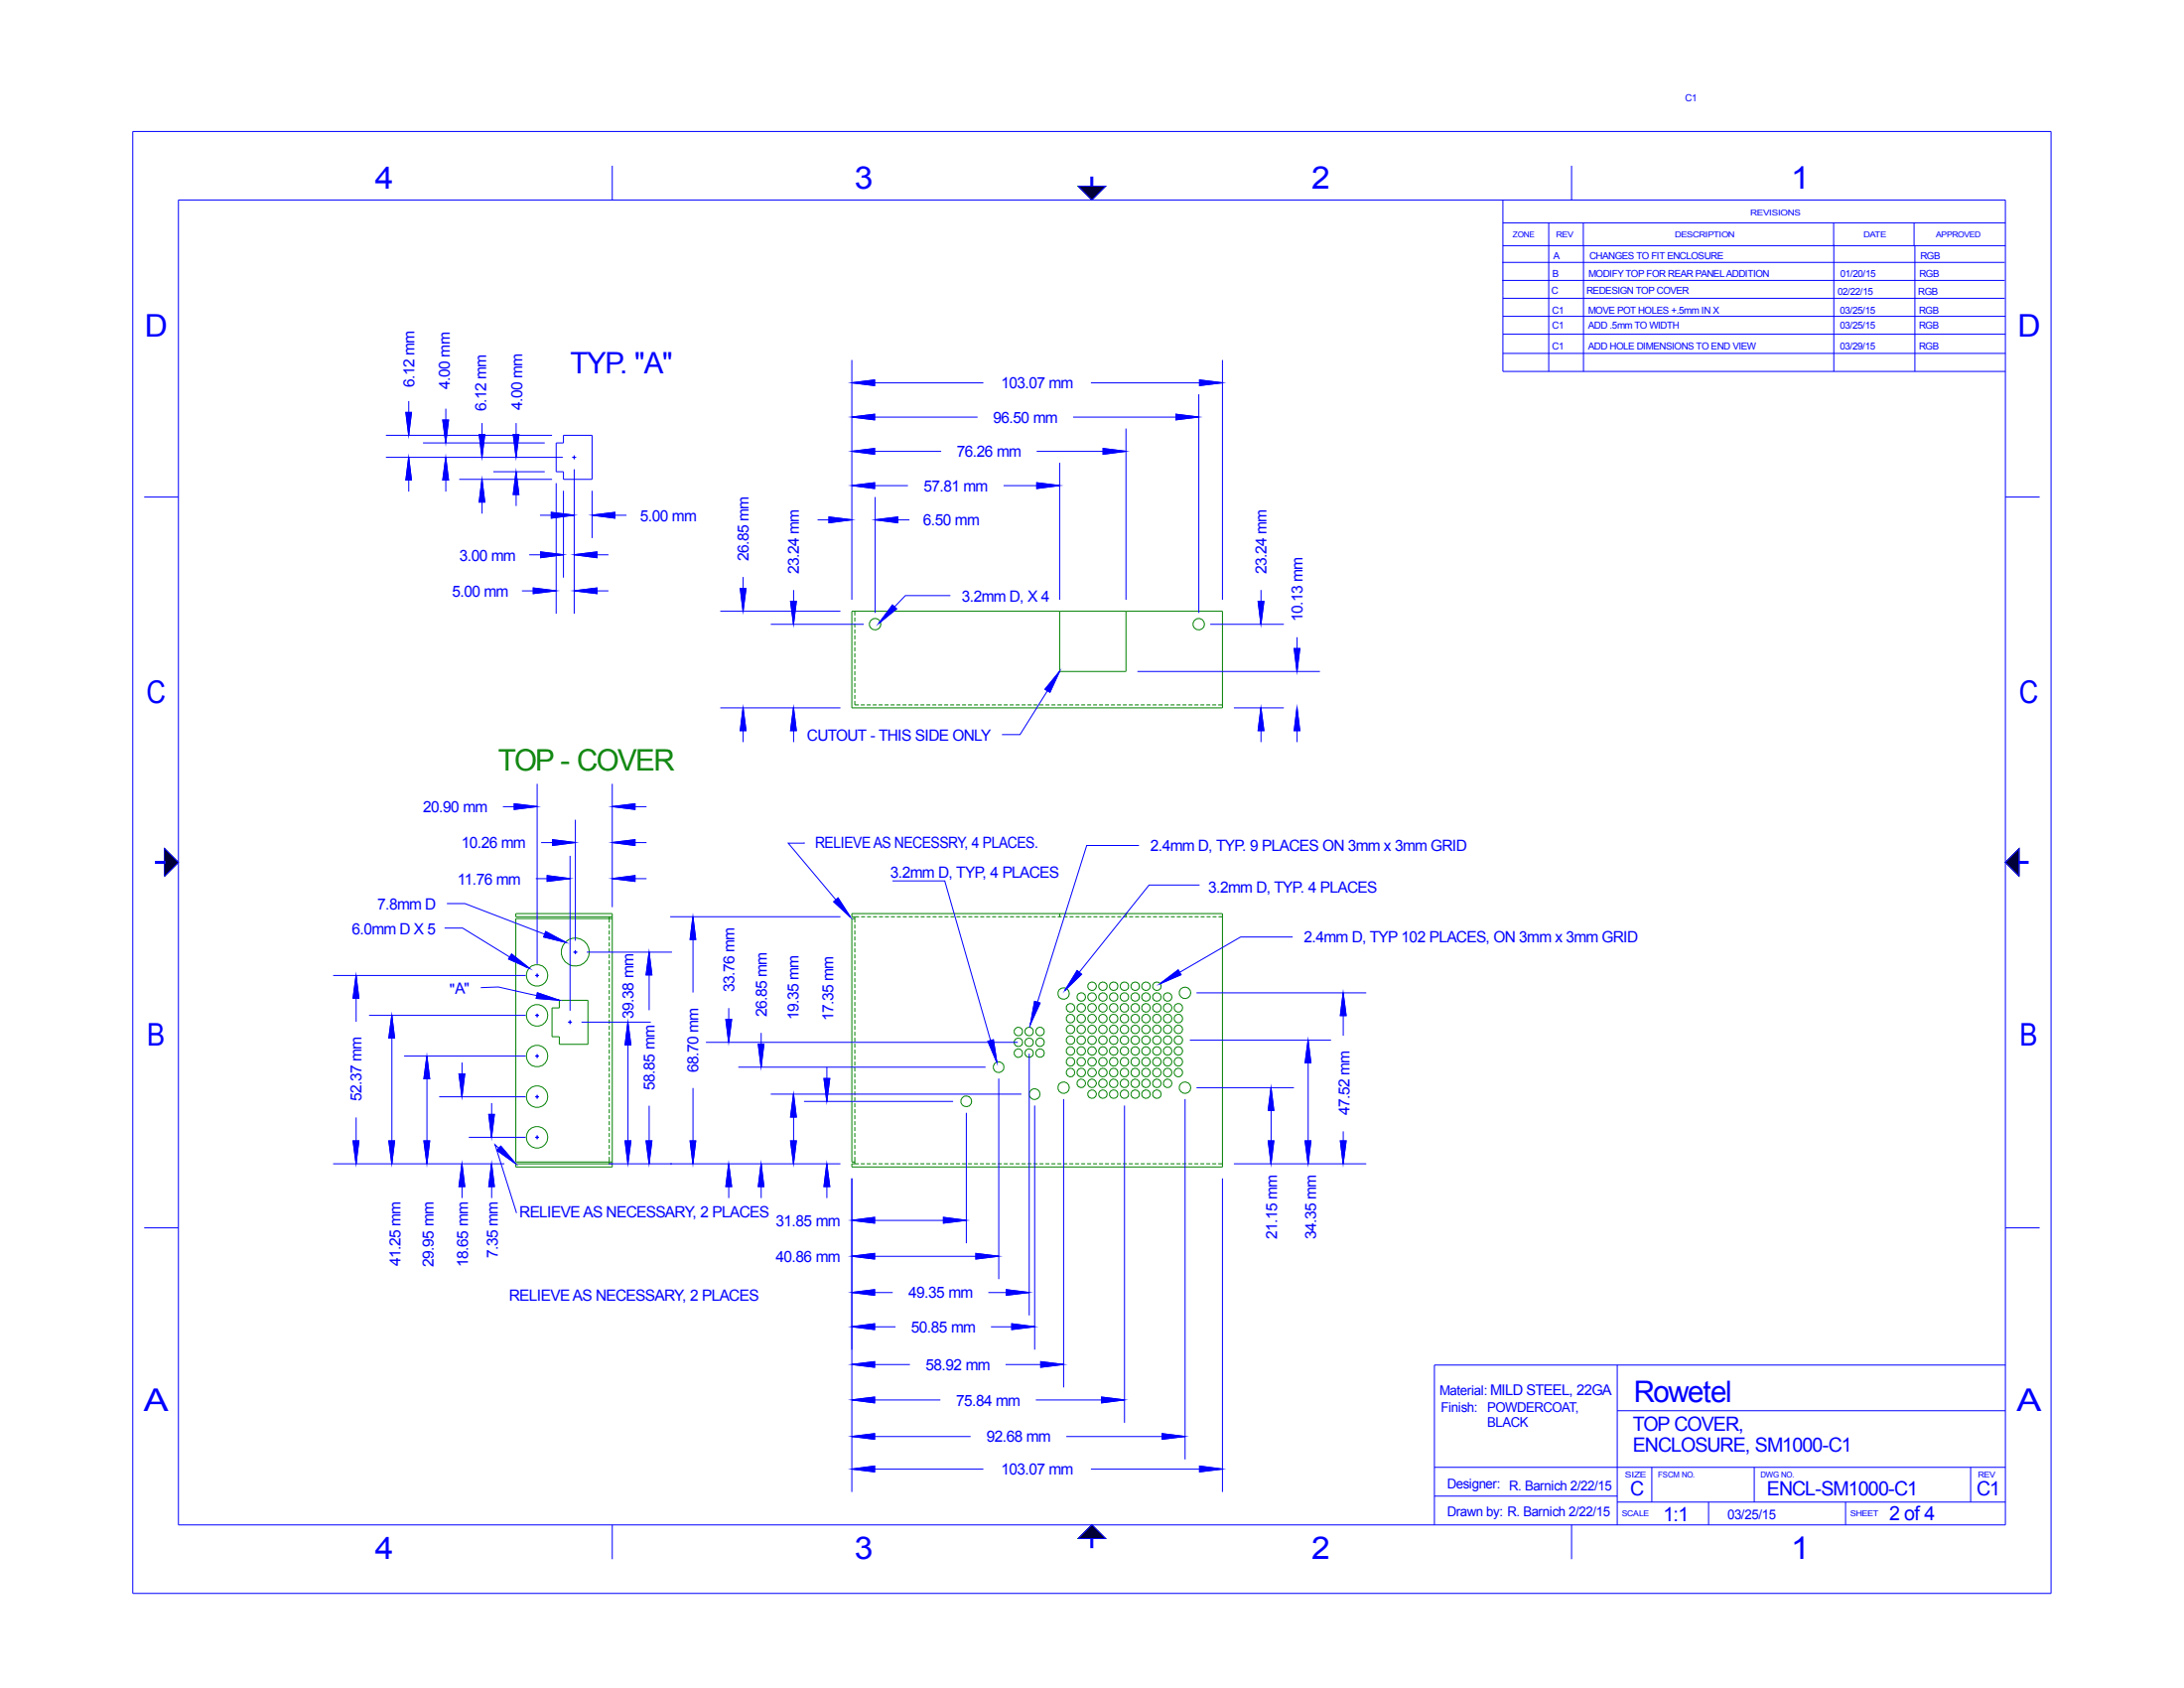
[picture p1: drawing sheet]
<svg xmlns="http://www.w3.org/2000/svg" width="559mm" height="432mm" viewBox="0 0 559 432" stroke-linecap="round" stroke-linejoin="round" font-family="sans-serif">
<g fill="none" stroke="#008000" stroke-width=".25">
<path d="M218 156.4h94.8v24.7h-94.8zM218.7 156.4v1.1M218.7 158v1M218.7 159.5v1M271.1 156.4v15.4h17v-15.4M218.7 161v1M218.7 162.5v1.1M218.7 164.1v1M218.7 165.6v1M218.7 167.1v1M218.7 168.6v1.1M218.7 170.2v1"/>
<path d="M218.7 171.7v1M218.7 173.2v1M218.7 174.7v1M218.7 176.3v1M218.7 177.8v1M218.7 179.3v1h1M220.2 180.3h1.1M221.8 180.3h1M223.3 180.3h1M224.8 180.3h1M226.3 180.3h1.1M227.9 180.3h1"/>
<path d="M229.4 180.3h1M230.9 180.3h1M232.4 180.3h1M234 180.3h1M235.5 180.3h1M237 180.3h1M238.5 180.3h1M240.1 180.3h1M241.6 180.3h1M243.1 180.3h1M244.6 180.3h1M246.1 180.3h1.1"/>
<path d="M247.7 180.3h1M249.2 180.3h1M250.7 180.3h1M252.2 180.3h1.1M253.8 180.3h1M255.3 180.3h1M256.8 180.3h1M258.3 180.3h1.1M259.9 180.3h1M261.4 180.3h1M262.9 180.3h1M264.4 180.3h1.1"/>
<path d="M266 180.3h1M267.5 180.3h1M269 180.3h1M270.5 180.3h1M272.1 180.3h1M273.6 180.3h1M275.1 180.3h1M276.6 180.3h1M278.2 180.3h1M279.7 180.3h1M281.2 180.3h1M282.7 180.3h1"/>
<path d="M284.2 180.3h1.1M285.8 180.3h1M287.3 180.3h1M288.8 180.3h1M290.3 180.3h1.1M291.9 180.3h1M293.4 180.3h1M294.9 180.3h1M296.4 180.3h1.1M298 180.3h1M299.5 180.3h1M301 180.3h1"/>
<path d="M302.5 180.3h1.1M304.1 180.3h1M305.6 180.3h1M307.1 180.3h1M308.6 180.3h1M310.2 180.3h1M311.7 180.3h1.1M155.9 234.5v1.5M155.9 236.5v1M155.9 238v1M155.9 239.5v1.1M156.7 234.5h-24.7v-.8h24.7v64.8h-24.7v-.8h24.7"/>
<path d="M156.7 235h-24.7v62.2h24.7M218.7 235h-.7v62.2h.7M218.7 234.5v1.5M218.7 236.5v1M218.7 238v1M218.7 239.5v1.1M219.8 234.5h-1.8v-.8h94.8v64.8h-94.8v-.8h1.7M220.3 234.5h1M221.8 234.5h1.1M223.4 234.5h1M224.9 234.5h1M226.4 234.5h1"/>
<path d="M227.9 234.5h1.1M229.5 234.5h1M231 234.5h1M232.5 234.5h1M234 234.5h1.1M235.6 234.5h1M237.1 234.5h1M238.6 234.5h1M240.1 234.5h1.1M241.7 234.5h1M243.2 234.5h1M244.7 234.5h1"/>
<path d="M246.2 234.5h1M247.8 234.5h1M249.3 234.5h1M250.8 234.5h1M252.3 234.5h1M253.9 234.5h1M255.4 234.5h1M256.9 234.5h1M258.4 234.5h1M259.9 234.5h1.1M261.5 234.5h1M263 234.5h1"/>
<path d="M264.5 234.5h1M266 234.5h1.1M267.6 234.5h1M269.1 234.5h1M270.6 234.5h1M271.1 233.7v.8M272.1 234.5h1.1M273.7 234.5h1M275.2 234.5h1M276.7 234.5h1M278.2 234.5h1.1M279.8 234.5h1"/>
<path d="M281.3 234.5h1M282.8 234.5h1M284.3 234.5h1M285.9 234.5h1M287.4 234.5h1M288.1 233.7v.8M288.9 234.5h1M290.4 234.5h1M292 234.5h1M293.5 234.5h1M295 234.5h1M296.5 234.5h1"/>
<path d="M298 234.5h1.1M299.6 234.5h1M301.1 234.5h1M302.6 234.5h1M304.1 234.5h1.1M305.7 234.5h1M307.2 234.5h1M308.7 234.5h1M310.2 234.5h1.1M311.8 234.5h1M143.1 255.9h7.3v11.2h-7.3v-1.9h-1.9v-7.4h1.9zM155.9 241.1v1"/>
<path d="M155.9 242.6v1M155.9 244.1v1M155.9 245.6v1.1M155.9 247.2v1M155.9 248.7v1M155.9 250.2v1M155.9 251.7v1.1M155.9 253.3v1M155.9 254.8v1M155.9 256.3v1M155.9 257.8v1M155.9 259.4v1"/>
<path d="M218.7 241.1v1M218.7 242.6v1M218.7 244.1v1M218.7 245.6v1.1M218.7 247.2v1M218.7 248.7v1M218.7 250.2v1M218.7 251.7v1.1M218.7 253.3v1M218.7 254.8v1M218.7 256.3v1M218.7 257.8v1"/>
<path d="M218.7 259.4v1M155.9 260.9v1M155.9 262.4v1M155.9 263.9v1M155.9 265.5v1M155.9 267v1M155.9 268.5v1M155.9 270v1M155.9 271.5v1.1M155.9 273.1v1M155.9 274.6v1M155.9 276.1v1"/>
<path d="M155.9 277.6v1.1M155.9 279.2v1M218.7 260.9v1M218.7 262.4v1M218.7 263.9v1M218.7 265.5v1M218.7 267v1M218.7 268.5v1M218.7 270v1M218.7 271.5v1.1M218.7 273.1v1M218.7 274.6v1"/>
<path d="M218.7 276.1v1M218.7 277.6v1.1M218.7 279.2v1M155.9 280.7v1M155.9 282.2v1M155.9 283.7v1.1M155.9 285.3v1M155.9 286.8v1M155.9 288.3v1M155.9 289.8v1.1M155.9 291.4v1M155.9 292.9v1"/>
<path d="M155.9 294.4v1M155.9 295.9v1.8M218.7 280.7v1M218.7 282.2v1M218.7 283.7v1.1M218.7 285.3v1M218.7 286.8v1M218.7 288.3v1M218.7 289.8v1.1M218.7 291.4v1M218.7 292.9v1M218.7 294.4v1"/>
<path d="M218.7 295.9v1.8M220.2 297.7h1.1M221.8 297.7h1M223.3 297.7h1M224.8 297.7h1M226.3 297.7h1.1M227.9 297.7h1M229.4 297.7h1M230.9 297.7h1M232.4 297.7h1M234 297.7h1M235.5 297.7h1"/>
<path d="M237 297.7h1M238.5 297.7h1M240.1 297.7h1M241.6 297.7h1M243.1 297.7h1M244.6 297.7h1M246.1 297.7h1.1M247.7 297.7h1M249.2 297.7h1M250.7 297.7h1M252.2 297.7h1.1M253.8 297.7h1"/>
<path d="M255.3 297.7h1M256.8 297.7h1M258.3 297.7h1.1M259.9 297.7h1M261.4 297.7h1M262.9 297.7h1M264.4 297.7h1.1M266 297.7h1M267.5 297.7h1M269 297.7h1M270.5 297.7h1M272.1 297.7h1"/>
<path d="M273.6 297.7h1M275.1 297.7h1M276.6 297.7h1M278.2 297.7h1M279.7 297.7h1M281.2 297.7h1M282.7 297.7h1M284.2 297.7h1.1M285.8 297.7h1M287.3 297.7h1M288.8 297.7h1M290.3 297.7h1.1"/>
<path d="M291.9 297.7h1M293.4 297.7h1M294.9 297.7h1M296.4 297.7h1.1M298 297.7h1M299.5 297.7h1M301 297.7h1M302.5 297.7h1.1M304.1 297.7h1M305.6 297.7h1M307.1 297.7h1M308.6 297.7h1"/>
<path d="M310.2 297.7h1M311.7 297.7h1.1"/>
<circle cx="223.9" cy="159.7" r="1.48"/>
<circle cx="306.7" cy="159.7" r="1.48"/>
<circle cx="137.4" cy="259.7" r="2.76"/>
<circle cx="137.4" cy="249.5" r="2.76"/>
<circle cx="147.2" cy="243.5" r="3.6"/>
<circle cx="272.1" cy="254.2" r="1.48"/>
<circle cx="273.9" cy="257.8" r="1.11"/>
<circle cx="276.6" cy="257.8" r="1.11"/>
<circle cx="276.7" cy="255" r="1.09"/>
<circle cx="279.4" cy="257.8" r="1.12"/>
<circle cx="279.4" cy="255.1" r="1.11"/>
<circle cx="279.4" cy="252.3" r="1.11"/>
<circle cx="282.2" cy="257.8" r="1.11"/>
<circle cx="282.2" cy="255" r="1.1"/>
<circle cx="282.2" cy="252.3" r="1.1"/>
<circle cx="284.9" cy="257.8" r="1.11"/>
<circle cx="285" cy="255" r="1.1"/>
<circle cx="285" cy="252.3" r="1.1"/>
<circle cx="287.7" cy="257.8" r="1.11"/>
<circle cx="287.7" cy="255" r="1.1"/>
<circle cx="287.7" cy="252.3" r="1.1"/>
<circle cx="290.4" cy="257.8" r="1.11"/>
<circle cx="290.5" cy="255" r="1.09"/>
<circle cx="290.5" cy="252.3" r="1.09"/>
<circle cx="293.2" cy="257.8" r="1.12"/>
<circle cx="293.2" cy="255.1" r="1.11"/>
<circle cx="293.2" cy="252.3" r="1.11"/>
<circle cx="296" cy="257.8" r="1.11"/>
<circle cx="296" cy="255" r="1.1"/>
<circle cx="296" cy="252.3" r="1.1"/>
<circle cx="298.7" cy="257.8" r="1.11"/>
<circle cx="298.8" cy="255" r="1.1"/>
<circle cx="301.5" cy="257.8" r="1.11"/>
<circle cx="303.2" cy="254" r="1.47"/>
<circle cx="137.4" cy="270.2" r="2.76"/>
<circle cx="255.5" cy="273" r="1.38"/>
<circle cx="260.6" cy="263.9" r="1.11"/>
<circle cx="260.6" cy="269.4" r="1.1"/>
<circle cx="260.6" cy="266.6" r="1.1"/>
<circle cx="263.3" cy="263.9" r="1.11"/>
<circle cx="263.3" cy="269.4" r="1.09"/>
<circle cx="263.3" cy="266.6" r="1.09"/>
<circle cx="264.7" cy="279.9" r="1.38"/>
<circle cx="266.1" cy="263.9" r="1.11"/>
<circle cx="266.1" cy="266.6" r="1.11"/>
<circle cx="266.1" cy="269.4" r="1.1"/>
<circle cx="272.1" cy="278.2" r="1.47"/>
<circle cx="273.9" cy="271.6" r="1.11"/>
<circle cx="273.9" cy="260.6" r="1.11"/>
<circle cx="273.9" cy="274.4" r="1.11"/>
<circle cx="273.9" cy="263.3" r="1.11"/>
<circle cx="273.9" cy="268.8" r="1.1"/>
<circle cx="273.9" cy="266.1" r="1.1"/>
<circle cx="276.6" cy="277.1" r="1.11"/>
<circle cx="276.6" cy="271.6" r="1.11"/>
<circle cx="276.6" cy="260.6" r="1.11"/>
<circle cx="276.6" cy="274.4" r="1.11"/>
<circle cx="276.6" cy="263.3" r="1.11"/>
<circle cx="276.7" cy="268.8" r="1.09"/>
<circle cx="276.7" cy="266.1" r="1.09"/>
<circle cx="279.4" cy="271.6" r="1.12"/>
<circle cx="279.4" cy="277.1" r="1.12"/>
<circle cx="279.4" cy="260.6" r="1.12"/>
<circle cx="279.4" cy="274.4" r="1.12"/>
<circle cx="279.4" cy="263.3" r="1.12"/>
<circle cx="279.4" cy="268.9" r="1.11"/>
<circle cx="279.4" cy="266.1" r="1.11"/>
<circle cx="279.4" cy="279.9" r="1.11"/>
<circle cx="282.2" cy="277.1" r="1.11"/>
<circle cx="282.2" cy="271.6" r="1.11"/>
<circle cx="282.2" cy="260.6" r="1.11"/>
<circle cx="282.2" cy="263.3" r="1.11"/>
<circle cx="282.2" cy="274.4" r="1.11"/>
<circle cx="282.2" cy="268.8" r="1.1"/>
<circle cx="282.2" cy="266.1" r="1.1"/>
<circle cx="282.2" cy="279.9" r="1.1"/>
<circle cx="284.9" cy="277.1" r="1.11"/>
<circle cx="284.9" cy="271.6" r="1.11"/>
<circle cx="284.9" cy="260.6" r="1.11"/>
<circle cx="284.9" cy="274.4" r="1.11"/>
<circle cx="284.9" cy="263.3" r="1.11"/>
<circle cx="285" cy="268.8" r="1.1"/>
<circle cx="285" cy="266.1" r="1.1"/>
<circle cx="285" cy="279.9" r="1.1"/>
<circle cx="287.7" cy="277.1" r="1.11"/>
<circle cx="287.7" cy="271.6" r="1.11"/>
<circle cx="287.7" cy="263.3" r="1.11"/>
<circle cx="287.7" cy="274.4" r="1.11"/>
<circle cx="287.7" cy="260.6" r="1.11"/>
<circle cx="287.7" cy="268.8" r="1.1"/>
<circle cx="287.7" cy="266.1" r="1.1"/>
<circle cx="287.7" cy="279.9" r="1.1"/>
<circle cx="290.4" cy="277.1" r="1.11"/>
<circle cx="290.4" cy="271.6" r="1.11"/>
<circle cx="290.4" cy="263.3" r="1.11"/>
<circle cx="290.4" cy="274.4" r="1.11"/>
<circle cx="290.4" cy="260.6" r="1.11"/>
<circle cx="290.5" cy="268.8" r="1.09"/>
<circle cx="290.5" cy="279.9" r="1.09"/>
<circle cx="290.5" cy="266.1" r="1.09"/>
<circle cx="293.2" cy="271.6" r="1.12"/>
<circle cx="293.2" cy="277.1" r="1.12"/>
<circle cx="293.2" cy="263.3" r="1.12"/>
<circle cx="293.2" cy="274.4" r="1.12"/>
<circle cx="293.2" cy="260.6" r="1.12"/>
<circle cx="293.2" cy="268.9" r="1.11"/>
<circle cx="293.2" cy="266.1" r="1.11"/>
<circle cx="293.2" cy="279.9" r="1.11"/>
<circle cx="296" cy="277.1" r="1.11"/>
<circle cx="296" cy="271.6" r="1.11"/>
<circle cx="296" cy="263.3" r="1.11"/>
<circle cx="296" cy="274.4" r="1.11"/>
<circle cx="296" cy="260.6" r="1.11"/>
<circle cx="296" cy="268.8" r="1.1"/>
<circle cx="296" cy="279.9" r="1.1"/>
<circle cx="296" cy="266.1" r="1.1"/>
<circle cx="298.7" cy="277.1" r="1.11"/>
<circle cx="298.7" cy="271.6" r="1.11"/>
<circle cx="298.7" cy="260.6" r="1.11"/>
<circle cx="298.7" cy="263.3" r="1.11"/>
<circle cx="298.7" cy="274.4" r="1.11"/>
<circle cx="298.8" cy="268.8" r="1.1"/>
<circle cx="298.8" cy="266.1" r="1.1"/>
<circle cx="301.5" cy="271.6" r="1.11"/>
<circle cx="301.5" cy="260.6" r="1.11"/>
<circle cx="301.5" cy="263.3" r="1.11"/>
<circle cx="301.5" cy="274.4" r="1.11"/>
<circle cx="301.5" cy="268.8" r="1.1"/>
<circle cx="301.5" cy="266.1" r="1.1"/>
<circle cx="303.2" cy="278.2" r="1.47"/>
<circle cx="137.4" cy="280.5" r="2.76"/>
<circle cx="137.4" cy="290.9" r="2.76"/>
<circle cx="247.2" cy="281.7" r="1.39"/>
</g>
<g fill="#00f" stroke="#00f" stroke-width=".25">
<path d="M228.3 154.8l1.1 .9-4.6 3.8z"/>
<path d="M296.8 251.7l4.7-3.6 .7 1.2z"/>
<path d="M275.6 248.3l1.1 .9-4.2 4.1z"/>
<path d="M264.7 256.2l1.4 .4-2.4 5.4z"/>
<path d="M252.8 266.4l1.4-.4 .9 5.8z"/>
<path d="M130.9 244.1l4.6 3.6-5.4-2.4z"/>
<path d="M139.6 238.3l5.2 2.8-5.7-1.4z"/>
<path d="M141.1 131.1l5.8 .7-5.8 .7z"/>
<path d="M151.5 131.8l5.8-.7v1.4z"/>
<path d="M146.9 141.9l5.8-.7v1.5z"/>
<path d="M138.3 141.2l5.8 .7-5.8 .8z"/>
<path d="M146.9 151.1l5.8-.7v1.4z"/>
<path d="M136.4 150.4l5.9 .7-5.9 .7z"/>
<path d="M131.3 111.1h1.5l-.8 5.9z"/>
<path d="M132 120.6l.8 5.9h-1.5z"/>
<path d="M122.6 111.1h1.4l-.7 5.9z"/>
<path d="M123.3 122.6l.7 5.8h-1.4z"/>
<path d="M114 117l.8 5.8h-1.5z"/>
<path d="M113.3 107.4h1.5l-.8 5.9z"/>
<path d="M104.6 117l.7 5.8h-1.5z"/>
<path d="M103.8 105.5h1.5l-.7 5.8z"/>
<path d="M324.5 291.8h1.4l-.7 5.9z"/>
<path d="M325.2 278.2l.7 5.9h-1.4z"/>
<path d="M333.9 291.8h1.5l-.7 5.9z"/>
<path d="M334.7 266.1l.7 5.8h-1.5z"/>
<path d="M342.9 291.8h1.5l-.7 5.9z"/>
<path d="M343.7 254l.7 5.8h-1.5z"/>
<path d="M212.1 132.2l5.8 .8-5.8 .7z"/>
<path d="M223.9 133l5.8-.8v1.5z"/>
<path d="M217.9 124.2l5.9-.7v1.5z"/>
<path d="M265.3 123.5l5.8 .7-5.8 .8z"/>
<path d="M217.9 115.4l5.9-.7v1.5z"/>
<path d="M282.2 114.7l5.9 .7-5.9 .8z"/>
<path d="M217.9 106.7l5.9-.7v1.4z"/>
<path d="M300.9 106l5.8 .7-5.8 .7z"/>
<path d="M217.9 97.9l5.9-.7v1.4z"/>
<path d="M306.9 97.2l5.9 .7-5.9 .7z"/>
<path d="M331.9 181.1l.7 5.8h-1.5z"/>
<path d="M331.1 165.9h1.5l-.7 5.8z"/>
<path d="M322.6 181.1l.8 5.8h-1.5z"/>
<path d="M321.9 153.8h1.5l-.8 5.9z"/>
<path d="M203 181.1l.8 5.8h-1.5z"/>
<path d="M202.3 153.8h1.5l-.8 5.9z"/>
<path d="M190.1 181.1l.8 5.8h-1.5z"/>
<path d="M189.4 150.5h1.5l-.8 5.8z"/>
<path d="M271.1 171.7l-2.5 5.4-1.2-.8z"/>
<path d="M217.9 330.6l5.9-.7v1.4z"/>
<path d="M257.5 329.9l5.8 .7-5.8 .7z"/>
<path d="M217.9 349l5.9-.7v1.5z"/>
<path d="M266.3 348.3l5.8 .7-5.8 .8z"/>
<path d="M217.9 358.1l5.9-.7v1.5z"/>
<path d="M281.9 357.4l5.8 .7-5.8 .8z"/>
<path d="M217.9 367.5l5.9-.8v1.5z"/>
<path d="M297.3 366.7l5.9 .8-5.9 .7z"/>
<path d="M217.9 375.8l5.9-.8v1.5z"/>
<path d="M306.9 375l5.9 .8-5.9 .7z"/>
<path d="M211.5 297.7l.8 5.8h-1.5z"/>
<path d="M210.8 275.9h1.5l-.8 5.8z"/>
<path d="M202.3 291.8h1.5l-.8 5.9z"/>
<path d="M203 279.9l.8 5.8h-1.5z"/>
<path d="M194.7 297.7l.8 5.8h-1.5z"/>
<path d="M194 267.1h1.5l-.8 5.9z"/>
<path d="M186.4 297.7l.8 5.8h-1.5z"/>
<path d="M185.7 260.8h1.5l-.8 5.8z"/>
<path d="M159.9 291.8h1.5l-.7 5.9z"/>
<path d="M160.7 261.5l.7 5.8h-1.5z"/>
<path d="M165.3 291.8h1.5l-.7 5.9z"/>
<path d="M166.1 243.5l.7 5.9h-1.5z"/>
<path d="M125.8 297.7l.7 5.8h-1.4z"/>
<path d="M125.1 285.1h1.4l-.7 5.8z"/>
<path d="M118.2 297.7l.7 5.8h-1.5z"/>
<path d="M117.4 274.7h1.5l-.7 5.8z"/>
<path d="M108.5 291.8h1.4l-.7 5.9z"/>
<path d="M109.2 270.1l.7 5.9h-1.4z"/>
<path d="M99.5 291.8h1.5l-.8 5.9z"/>
<path d="M100.2 259.7l.8 5.9h-1.5z"/>
<path d="M90.3 291.8h1.5l-.7 5.9z"/>
<path d="M91.1 249.5l.7 5.9h-1.5z"/>
<path d="M137.5 254l5.6 1.9-5.9-.5z"/>
<path d="M213.3 230.7l1.1-1 3.2 5z"/>
<path d="M176.6 291.8h1.4l-.7 5.9z"/>
<path d="M177.3 234.5l.7 5.8h-1.4z"/>
<path d="M217.9 312.2l5.9-.8v1.5z"/>
<path d="M241.4 311.4l5.8 .8-5.8 .7z"/>
<path d="M217.9 321.4l5.9-.8v1.5z"/>
<path d="M249.7 320.6l5.8 .8-5.8 .7z"/>
<path d="M217.9 339.4l5.9-.8v1.5z"/>
<path d="M258.9 338.6l5.8 .8-5.8 .7z"/>
<path d="M128.1 293.2l3.9 4.5-4.9-3.4z"/>
<path d="M156.6 215.5l5.9-.7v1.5z"/>
<path d="M141.4 214.8l5.8 .7-5.8 .8z"/>
<path d="M156.6 224.7l5.9-.7v1.5z"/>
<path d="M140 224l5.8 .7-5.8 .8z"/>
<path d="M156.6 206.3l5.9-.7v1.5z"/>
<path d="M131.6 205.6l5.8 .7-5.8 .8z"/>
<path d="M39.8 220.3h2.3v.6h-2.3z" fill-rule="evenodd"/>
<path d="M279.1 45.3h.5v2.3h-.5z" fill-rule="evenodd"/>
<path d="M516.6 220.3h2.3v.6h-2.3z" fill-rule="evenodd"/>
<path d="M279.1 393.6h.5v2.3h-.5z" fill-rule="evenodd"/>
</g>
<g fill="none" stroke="#00f" stroke-width=".25">
<path d="M34 33.6h490.8v374h-490.8zM45.7 51.2h467.4v338.9h-467.4zM156.7 42.4v8.8M275.8 47.6h7.1l-3.5 3.5zM384.5 51.2v43.8h128.6M384.5 57h128.6M396.3 57v38M402.1 42.4v8.8M405.1 57v5.8M469.2 57v5.8M489.7 57v5.8M384.4 67.1h128.5"/>
<path d="M384.4 71.7h128.5M384.5 62.8h128.6M384.5 76.3h128.4M405.2 62.9v32.1M469.2 62.6v32.4M489.9 62.8v32.2M217.9 97.9l5.9-.7v1.4zM218 92.1v61.3M218 97.9h33.6M279.1 97.9h33.7M306.9 97.2l5.9 .7-5.9 .7zM312.8 92.1v61.3"/>
<path d="M384.5 85.5h128.6M384.5 80.9h128.6M384.5 90.4h128.6M98.7 111.4h42.5M98.7 117h45.3M103.8 105.5h1.5l-.7 5.8zM104.6 117l.7 5.8h-1.5zM104.6 102.6v8.8M104.6 117v8.8M108.2 113.3h31.2M113.3 107.4h1.5l-.8 5.9zM114 117l.8 5.8h-1.5z"/>
<path d="M114.1 104.5v8.8M114.1 117v8.8M122.6 111.1h1.4l-.7 5.9zM123.3 108.2v8.8M131.3 111.1h1.5l-.8 5.9zM132.1 108.2v8.8M144.2 111.4h7.3v11.2h-7.3v-1.9h-1.9v-7.4h1.9zM146.5 117h.9M146.9 116.5v1M217.9 115.4l5.9-.7v1.5zM217.9 106.7l5.9-.7v1.4zM218 115.5h22.8"/>
<path d="M218 106.7h32.1M265.2 115.5h22.9M271.1 118.4v35M274.6 106.7h32.1M282.2 114.7l5.9 .7-5.9 .8zM288.1 109.6v43.8M300.9 106l5.8 .7-5.8 .7zM306.7 100.9v55.9M36.9 127.1h8.8M117.5 122.6h23.7M123.3 122.6l.7 5.8h-1.4zM123.3 122.6v8.8"/>
<path d="M126.2 120.7h13.2M132 120.6l.8 5.9h-1.5zM132.1 120.7v8.7M138.2 131.8h8.7M141.1 131.1l5.8 .7-5.8 .7zM142.3 123.6v33.4M144.2 125.5v22.3M146.9 120v37M151.5 131.8l5.8-.7v1.4zM151.5 125.5v12.1M151.5 131.8h8.8M209.2 133h8.8"/>
<path d="M212.1 132.2l5.8 .8-5.8 .7zM217.9 124.2l5.9-.7v1.5zM218 124.2h14.3M223.9 133l5.8-.8v1.5zM223.9 127.1v29.7M223.9 133h8.8M256.8 124.2h14.3M265.3 123.5l5.8 .7-5.8 .8zM513.1 127.1h8.8M133.5 151.2h8.8M135.4 141.9h8.8M136.4 150.4l5.9 .7-5.9 .7z"/>
<path d="M138.3 141.2l5.8 .7-5.8 .8zM146.9 141.9l5.8-.7v1.5zM146.9 151.1l5.8-.7v1.4zM146.9 141.9h8.8M146.9 151.2h8.8M184.3 156.4h30.7M189.4 150.5h1.5l-.8 5.8zM190.1 147.6v8.8M197.2 159.7h23.8M202.3 153.8h1.5l-.8 5.9zM203.1 150.9v8.8M228.3 154.8l1.1 .9-4.6 3.8z"/>
<path d="M243.2 152.4h-11.6l-6.8 7.1M309.6 159.7h18.9M321.9 153.8h1.5l-.8 5.9zM322.6 150.9v8.8M271.1 171.7l-2.5 5.4-1.2-.8zM271.1 171.7l-10.1 16.2h-4.6M291 171.8h46.7M331.1 165.9h1.5l-.7 5.8zM331.9 163v8.8M184.3 181.1h30.7M190.1 181.1l.8 5.8h-1.5zM190.1 181.1v8.7"/>
<path d="M203 181.1l.8 5.8h-1.5zM203.1 181.1v8.7M315.7 181.1h12.8M322.6 181.1l.8 5.8h-1.5zM322.6 181.1v8.7M331.9 181.1l.7 5.8h-1.5zM331.9 181.1v8.7M42.1 217.1l3.5 3.5-3.5 3.5zM128.7 206.4h8.7M131.6 205.6l5.8 .7-5.8 .8zM137.4 200.5v46.1M138.5 215.5h8.7"/>
<path d="M141.4 214.8l5.8 .7-5.8 .8zM145.9 218.9v39.7M147.2 209.7v30.9M156.6 215.5l5.9-.7v1.5zM156.6 206.3l5.9-.7v1.5zM156.7 200.5v31.6M156.7 215.5h8.7M156.7 206.4h8.7M205.8 215.5v.2h-4.1l15.9 19M291.4 216.3h-13.4l-14.6 46.6M516.6 217.1v7l-3.5-3.5zM113.7 237.4h4.7l16.5 10.2"/>
<path d="M114.3 231.1h4.7l25.8 10M137.1 224.8h8.8M139.6 238.3l5.2 2.8-5.7-1.4zM140 224l5.8 .7-5.8 .8zM156.6 224.7l5.9-.7v1.5zM156.7 224.8h8.7M171.5 234.5h43.5M177.3 234.5l.7 5.8h-1.4zM177.3 234.5v19.4M213.3 230.7l1.1-1 3.2 5zM228.3 225.3h13.4l13.4 46.5M306.9 226.4h-12.9l-21.5 26.8"/>
<path d="M330.8 239.7h-13.4l-20.6 12M85.2 249.5h49.3M91.1 249.5l.7 5.9h-1.5zM91.1 249.5v11.9M94.4 259.7h40.1M100.2 259.7l.8 5.9h-1.5zM100.3 259.7v38M123 252.6l4.5-.1 15.6 3.4M130.9 244.1l4.6 3.6-5.4-2.4zM137 259.7h.9M137 249.5h.9M137.4 249.1v.9"/>
<path d="M137.4 259.3v.9M137.5 254l5.6 1.9-5.9-.5zM146.7 243.6h1M147.2 243.1v.9M150.1 243.6h21.8M166.1 243.5l.7 5.9h-1.5zM166.1 243.6v14.8M186.5 257.9v8.7M264.7 256.2l1.4 .4-2.4 5.4zM275.6 248.3l1.1 .9-4.2 4.1zM296.8 251.7l4.7-3.6 .7 1.2zM306.1 254h43.5"/>
<path d="M343.7 254l.7 5.8h-1.5zM343.7 254v10.9M103.4 270.2h31.1M109.2 270.1l.7 5.9h-1.4zM109.2 270.2v27.5M117.4 274.7h1.5l-.7 5.8zM118.2 271.8v8.8M137 270.2h.9M137.4 269.7v.9M145.4 261.5h.9M145.9 261v.9M148.8 261.5h17.7"/>
<path d="M160.7 261.5l.7 5.8h-1.5zM160.7 264.6v33.1M177.3 278.3v19.4M180.6 266.6h79.8M185.7 260.8h1.5l-.8 5.8zM188.9 273h63.3M194 267.1h1.5l-.8 5.9zM194.8 264.2v8.8M197.2 279.9h64.1M203 279.9l.8 5.9h-1.5zM203.1 279.9v17.8M210.8 275.9h1.5l-.8 5.8z"/>
<path d="M211.6 273v8.7M252.8 266.4l1.4-.4 .9 5.8zM255.5 275.9v51.3M263.3 269.6v66.9M304.4 266.1h36.2M306.1 278.2h25M325.2 278.2l.7 5.9h-1.4zM325.2 279.3v18.4M334.7 266.1l.7 5.8h-1.5zM334.7 267.3v30.4M85.2 297.7h43.9M90.3 291.8h1.5l-.7 5.9z"/>
<path d="M91.1 285.9v11.8M99.5 291.8h1.5l-.8 5.9zM108.5 291.8h1.4l-.7 5.9zM112.4 280.6h22.1M118.2 297.7l.7 5.8h-1.5zM118.2 297.7v8.8M120 290.9h14.5M125.1 285.1h1.4l-.7 5.8zM125.8 297.7l.7 5.8h-1.4zM125.8 282.2v8.7M125.8 297.7v8.8M128.1 293.2l3.9 4.5-4.9-3.4z"/>
<path d="M132 297.7l-5.3-4.9 5.5 17.5M137 280.6h.9M137 290.9h.9M137.4 280.1v.9M137.4 290.5v.9M155.8 297.7h59.2M159.9 291.8h1.5l-.7 5.9zM165.3 291.8h1.5l-.7 5.9zM166.1 282.9v14.8M176.6 291.8h1.4l-.7 5.9zM186.4 297.7l.8 5.8h-1.5zM186.5 297.7v8.8"/>
<path d="M194.7 297.7l.8 5.8h-1.5zM194.8 297.7v8.8M202.3 291.8h1.5l-.8 5.9zM205.7 281.7h38.2M211.5 297.7l.8 5.8h-1.5zM211.6 297.7v8.8M247.2 284.7v33.3M264.7 282.8v62.4M272.1 281.2v73.7M287.7 282.8v81.2M303.2 281.2v92.1M315.7 297.7h33.9"/>
<path d="M324.5 291.8h1.4l-.7 5.9zM333.9 291.8h1.5l-.7 5.9zM342.9 291.8h1.5l-.7 5.9zM343.7 289.4v8.3M36.9 314.1h8.8M217.9 312.2l5.9-.8v1.5zM218 301.4v80.3M218 312.2h28.2M241.4 311.4l5.8 .8-5.8 .7zM312.8 301.4v80.3M513.1 314.1h8.8M217.9 330.6l5.9-.7v1.4z"/>
<path d="M217.9 321.4l5.9-.8v1.5zM217.9 339.4l5.9-.8v1.5zM218 330.6h10.4M218 321.4h36.5M218 339.4h11.1M249.7 320.6l5.8 .8-5.8 .7zM252.9 330.6h10.4M253.6 339.4h11.1M257.5 329.9l5.8 .7-5.8 .7zM258.9 338.6l5.8 .8-5.8 .7zM217.9 349l5.9-.7v1.5zM217.9 358.1l5.9-.7v1.5z"/>
<path d="M218 349.1h14.8M218 358.1h22.6M257.3 349.1h14.8M265 358.1h22.7M266.3 348.3l5.8 .7-5.8 .8zM281.9 357.4l5.8 .7-5.8 .8zM413.8 349.2v40.9M513.1 349.2h-146.1v40.9M217.9 367.5l5.9-.8v1.5zM217.9 375.8l5.9-.8v1.5zM218 367.5h30.3M218 375.8h33.6"/>
<path d="M272.8 367.5h30.4M279.1 375.8h33.7M297.3 366.7l5.9 .8-5.9 .7zM306.9 375l5.9 .8-5.9 .7zM367 375.3h146.1M413.8 360.9h99.3M422.6 375.3v8.9M448.8 375.3v8.9M504.2 375.3v8.9M156.7 390.1v8.7M275.8 393.6l3.6-3.5 3.5 3.5zM367 382.7h46.8"/>
<path d="M402.1 390.1v8.7M413.8 384.2h99.3M437.2 384.2v5.9M472.2 384.2v5.9"/>
</g>
<path d="M275.8 47.6h7.1l-3.5 3.5zM42.1 217.1l3.5 3.5-3.5 3.5zM516.6 217.1v7l-3.5-3.5zM275.8 393.6l3.6-3.5 3.5 3.5z" fill="#000" stroke="#000" stroke-width=".25"/>
<g font-size="8" fill="#00f">
<text x="96" y="48.2">4</text>
<text x="218.7" y="48.2">3</text>
<text x="335.6" y="48.2">2</text>
<text x="458.3" y="48.2">1</text>
<text x="37" y="86.2">D</text>
<text x="516.2" y="86.2">D</text>
<text x="37.5" y="179.7">C</text>
<text x="516.6" y="179.7">C</text>
<text x="37.6" y="267.3">B</text>
<text x="516.8" y="267.3">B</text>
<text x="36.8" y="360.8">A</text>
<text x="516" y="360.8">A</text>
<text x="96" y="398.8">4</text>
<text x="218.7" y="398.8">3</text>
<text x="335.6" y="398.8">2</text>
<text x="458.3" y="398.8">1</text>
</g>
<g font-size="7.6" fill="#00f">
<text x="146" y="95.6">TYP. &quot;A&quot;</text>
<text x="418" y="358.6">Rowetel</text>
</g>
<text font-size="7.6" fill="#008000" x="127.5" y="197.1">TOP - COVER</text>
<g font-size="5" fill="#00f">
<text x="417.8" y="365.9">TOP COVER,</text>
<text x="417.8" y="371.5">ENCLOSURE, SM1000-C1</text>
<text x="417.1" y="382.5">C</text>
<text x="452.1" y="382.5">ENCL-SM1000-C1</text>
<text x="505.7" y="382.6">C1</text>
<text x="425.5" y="389">1:1</text>
<text x="483.4" y="389">2 of 4</text>
</g>
<g font-size="4" fill="#00f">
<text x="256.2" y="99.4">103.07 mm</text>
<text x="254.2" y="108.2">96.50 mm</text>
<text x="244.9" y="116.9">76.26 mm</text>
<text x="236.3" y="125.7">57.81 mm</text>
<text x="163.8" y="133.3">5.00 mm</text>
<text x="236.2" y="134.5">6.50 mm</text>
<text x="117.6" y="143.4">3.00 mm</text>
<text x="115.7" y="152.6">5.00 mm</text>
<text x="246.1" y="153.8">3.2mm D, X 4</text>
<text x="206.5" y="189.4">CUTOUT - THIS SIDE ONLY</text>
<text x="108.3" y="207.8">20.90 mm</text>
<text x="118.1" y="217">10.26 mm</text>
<text x="208.5" y="217">RELIEVE AS NECESSRY, 4 PLACES.</text>
<text x="294.3" y="217.8">2.4mm D, TYP. 9 PLACES ON 3mm x 3mm GRID</text>
<text x="117" y="226.2">11.76 mm</text>
<text x="227.8" y="224.6">3.2mm D, TYP, 4 PLACES</text>
<text x="96.6" y="232.6">7.8mm D</text>
<text x="309.2" y="228.4">3.2mm D, TYP. 4 PLACES</text>
<text x="90" y="239.1">6.0mm D X 5</text>
<text x="333.7" y="241.1">2.4mm D, TYP 102 PLACES, ON 3mm x 3mm GRID</text>
<text x="115.1" y="254.4" transform="rotate(-2 115.1 254.4)">&quot;A&quot;</text>
<text x="132.9" y="311.3">RELIEVE AS NECESSARY, 2 PLACES</text>
<text x="198.5" y="313.6">31.85 mm</text>
<text x="198.5" y="322.8">40.86 mm</text>
<text x="130.3" y="332.7">RELIEVE AS NECESSARY, 2 PLACES</text>
<text x="232.5" y="332.1">49.35 mm</text>
<text x="233.2" y="340.8">50.85 mm</text>
<text x="236.9" y="350.5">58.92 mm</text>
<text x="244.6" y="359.6">75.84 mm</text>
<text x="252.4" y="368.9">92.68 mm</text>
<text x="256.2" y="377.2">103.07 mm</text>
</g>
<g font-size="3.9" fill="#00f">
<text x="106" y="99" transform="rotate(-90 106 99)">6.12 mm</text>
<text x="115.1" y="99.4" transform="rotate(-90 115.1 99.4)">4.00 mm</text>
<text x="124.4" y="105.2" transform="rotate(-90 124.4 105.2)">6.12 mm</text>
<text x="133.7" y="105" transform="rotate(-90 133.7 105)">4.00 mm</text>
<text x="191.6" y="143.5" transform="rotate(-90 191.6 143.5)">26.85 mm</text>
<text x="204.5" y="146.9" transform="rotate(-90 204.5 146.9)">23.24 mm</text>
<text x="324.1" y="146.9" transform="rotate(-90 324.1 146.9)">23.24 mm</text>
<text x="333.3" y="158.9" transform="rotate(-90 333.3 158.9)">10.13 mm</text>
<text x="187.9" y="253.8" transform="rotate(-90 187.9 253.8)">33.76 mm</text>
<text x="162.1" y="260.5" transform="rotate(-90 162.1 260.5)">39.38 mm</text>
<text x="196.2" y="260.1" transform="rotate(-90 196.2 260.1)">26.85 mm</text>
<text x="204.4" y="260.9" transform="rotate(-90 204.4 260.9)">19.35 mm</text>
<text x="213.3" y="261.2" transform="rotate(-90 213.3 261.2)">17.35 mm</text>
<text x="178.7" y="274.2" transform="rotate(-90 178.7 274.2)">68.70 mm</text>
<text x="92.5" y="281.7" transform="rotate(-90 92.5 281.7)">52.37 mm</text>
<text x="167.5" y="278.8" transform="rotate(-90 167.5 278.8)">58.85 mm</text>
<text x="345.3" y="285.3" transform="rotate(-90 345.3 285.3)">47.52 mm</text>
<text x="326.8" y="317" transform="rotate(-90 326.8 317)">21.15 mm</text>
<text x="336.8" y="316.9" transform="rotate(-90 336.8 316.9)">34.35 mm</text>
<text x="102.5" y="323.8" transform="rotate(-90 102.5 323.8)">41.25 mm</text>
<text x="111" y="324" transform="rotate(-90 111 324)">29.95 mm</text>
<text x="119.8" y="324" transform="rotate(-90 119.8 324)">18.65 mm</text>
<text x="127.4" y="321.7" transform="rotate(-90 127.4 321.7)">7.35 mm</text>
</g>
<g font-size="3.4" fill="#00f">
<text x="368.3" y="356.8">Material: MILD STEEL, 22GA</text>
<text x="368.7" y="361.3">Finish:</text>
<text x="380.6" y="361.1">POWDERCOAT,</text>
<text x="380.6" y="365">BLACK</text>
<text x="370.3" y="380.8">Designer: R. Barnich 2/22/15</text>
<text x="370.3" y="387.9">Drawn by: R. Barnich 2/22/15</text>
<text x="442" y="388.6">03/25/15</text>
</g>
<g font-size="2.5" fill="#00f">
<text x="431.2" y="26">C1</text>
<text x="397.2" y="70.8">B</text>
<text x="397.5" y="66.2">A</text>
<text x="406.4" y="70.8">MODIFY TOP FOR REAR PANEL ADDITION</text>
<text x="406.7" y="66.2">CHANGES TO FIT ENCLOSURE</text>
<text x="470.9" y="70.8">01/20/15</text>
<text x="491.1" y="70.8">RGB</text>
<text x="491.3" y="66.2">RGB</text>
<text x="397" y="75.3">C</text>
<text x="405.9" y="75.3">REDESIGN TOP COVER</text>
<text x="470.2" y="75.4">02/22/15</text>
<text x="490.8" y="75.4">RGB</text>
<text x="397.2" y="80.3">C1</text>
<text x="397.2" y="84">C1</text>
<text x="406.3" y="80.3">MOVE POT HOLES +.5mm IN X</text>
<text x="406.3" y="84">ADD .5mm TO WIDTH</text>
<text x="470.8" y="80.3">03/25/15</text>
<text x="470.8" y="84">03/25/15</text>
<text x="491" y="80.3">RGB</text>
<text x="491" y="84">RGB</text>
<text x="397.2" y="89.5">C1</text>
<text x="406.3" y="89.5">ADD HOLE DIMENSIONS TO END VIEW</text>
<text x="470.8" y="89.5">03/29/15</text>
<text x="491" y="89.5">RGB</text>
</g>
<g font-size="2.1" fill="#00f">
<text x="447.9" y="55.1">REVISIONS</text>
<text x="387.1" y="60.7">ZONE</text>
<text x="398.1" y="60.7">REV</text>
<text x="428.5" y="60.7">DESCRIPTION</text>
<text x="476.8" y="60.7">DATE</text>
<text x="495.4" y="60.7">APPROVED</text>
<text x="415.8" y="378">SIZE</text>
<text x="424.2" y="378">FSCM NO.</text>
<text x="450.5" y="378">DWG NO.</text>
<text x="506.1" y="378">REV</text>
<text x="415" y="387.9">SCALE</text>
<text x="473.4" y="387.9">SHEET</text>
</g>
</svg>
